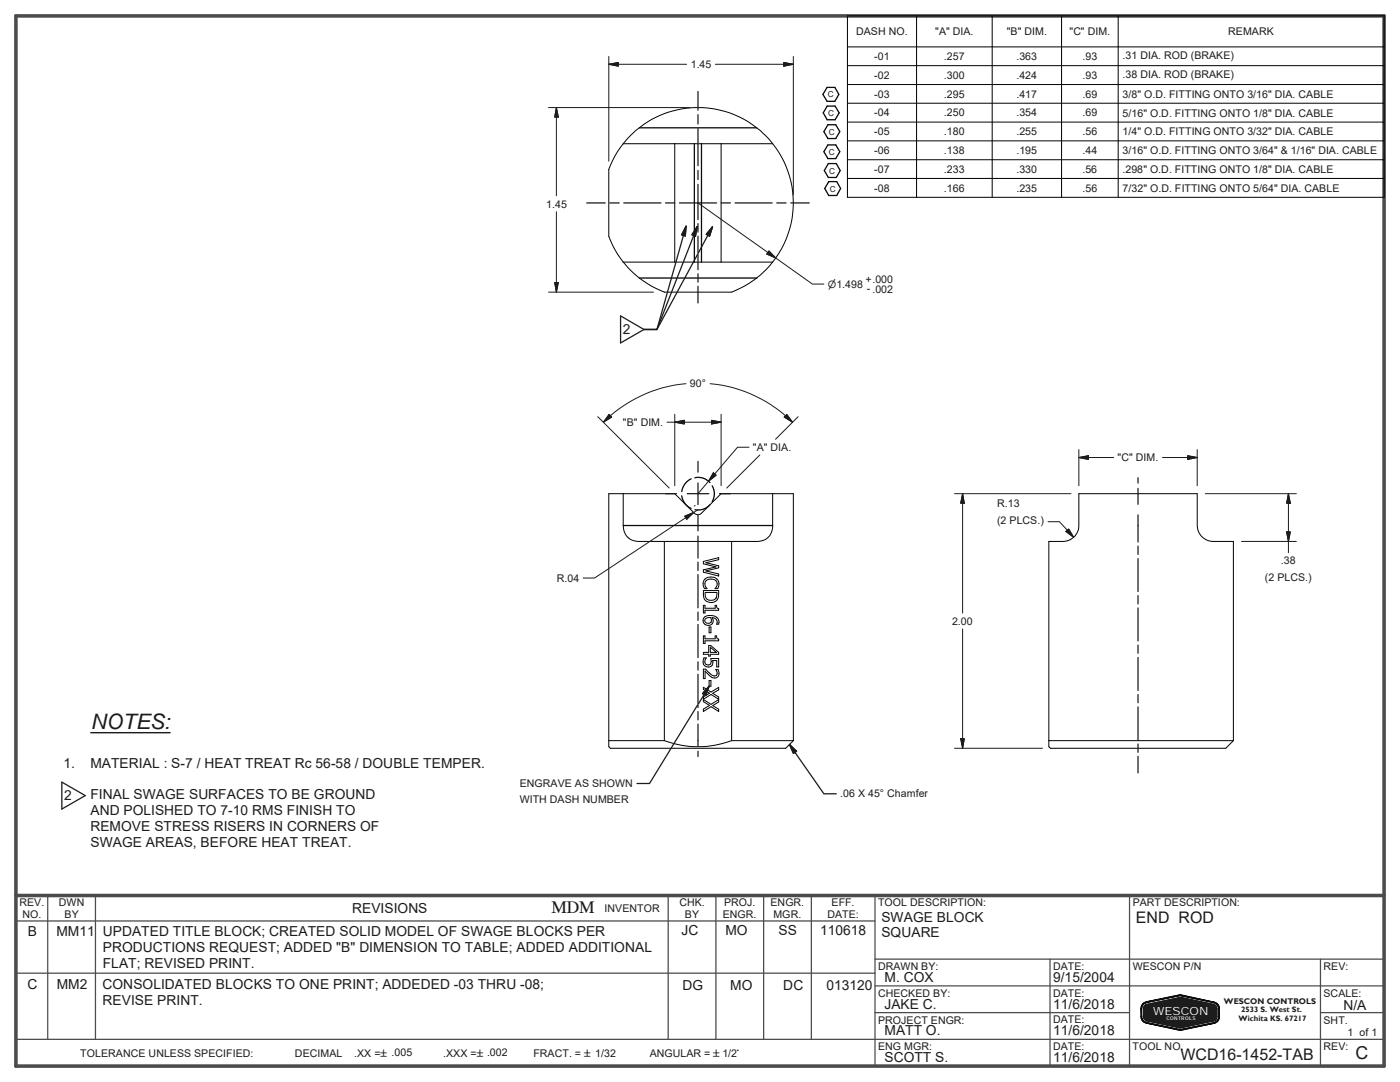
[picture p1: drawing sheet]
<svg xmlns="http://www.w3.org/2000/svg" width="279mm" height="216mm" viewBox="0 0 279 216" stroke-linecap="round" stroke-linejoin="round" font-family="sans-serif">
<g fill="none" stroke="#000" stroke-width=".2">
<path d="M169.1 3.2h107.1v36.2h-107.1zM169.1 9.4h107.1M169.1 13.1h107.1M169.1 16.9h107.1M182.9 3.2v36.2M198 3.2v36.2M211.9 3.2v36.2M223.2 3.2v36.2M124.4 28.7l-1.7 2.4-1.2 2.7v13.4l1.2 2.6 1.7 2.5M124.4 28.7a19 19 0 0 1 29.8 0M124.4 28.7h29.8M134.7 28.7v23.6"/>
<path d="M143.9 28.7v23.6M154.2 28.7a19 19 0 0 1 0 23.6M169.1 20.6h107.1M169.1 24.4h107.1M169.1 28.1h107.1M169.1 31.9h107.1M169.1 35.6h107.1M124.4 52.3l.1 .1a18.5 18.5 0 0 0 8.1 5.9h13.4a19.3 19.3 0 0 0 8.2-6M124.4 52.3h29.8M124.4 98.5h-2.9v49.3M124.4 98.5h10.3l3.9 3.9 .6 .3 .6-.1 4.1-4.1h10.3M124.4 98.5v6.4a2.98 2.98 0 0 0 3.2 3.1h5"/>
<path d="M154.2 98.5v6.4a2.94 2.94 0 0 1-3.2 3.1h-5M154.2 98.5h4.1v49.3M132.6 108h13.4M132.6 108v39.8M140.4 117.8h3v.7a1.53 1.53 0 0 1-1.5 1.7 1.53 1.53 0 0 1-1.5-1.7zM140.4 112l3-.7v.4l-2.5 .6 2.5 .6v.4l-2.5 .6 2.5 .6v.4l-3-.7v-.5l2.5-.6-2.5-.6zM140.7 118.2h2.4a1.23 1.23 0 0 1-1.2 1.6 1.23 1.23 0 0 1-1.2-1.6zM140.7 115.5a1.77 1.77 0 0 1 2.8 .7v.6l-.3 .7h-.5a1.11 1.11 0 0 0 .3-1.5 1.11 1.11 0 0 0-1.4-.4 1.05 1.05 0 0 0-.9 .7 1.05 1.05 0 0 0 .4 1.2h-.5a1.63 1.63 0 0 1 .1-2zM146 108v39.8M140.4 120.8h.3v.6h2v-.6h.3a.48 .48 0 0 0 .4 .6v.4h-2.7v.5h-.3zM140.4 126.9h.3v.6h2v-.6h.3a.48 .48 0 0 0 .4 .6v.4h-2.7v.5h-.3zM140.4 133.5h.4l1.2 1.2a.66 .66 0 0 0 1 0 .66 .66 0 0 0-.1-1l.4-.1a1.02 1.02 0 0 1-.1 1.5 1.02 1.02 0 0 1-1.4-.1l-1.1-1.1v1.5h-.3z"/>
<path d="M140.4 137.1l1.5 1 1.5-.9v.4l-1.2 .7 1.2 .8v.4l-1.5-.9-1.5 .9 1.5 1 1.5-.9v.5l-1.2 .7 1.2 .7v.5l-1.5-1-1.5 1v-.5l1.2-.7-1.2-.8v-.9l1.2-.8-1.2-.7zM140.5 131.3h.4a.77 .77 0 0 0-.2 .9 .77 .77 0 0 0 .9 .4 .97 .97 0 0 0 .3-1.2h1.5v1.7h-.4v-1.3h-.8a1.02 1.02 0 0 1-1 1.3 1.02 1.02 0 0 1-.8-1.4zM140.7 123.1a1.88 1.88 0 0 1 2.8 .9l-.1 .5h-.4a.93 .93 0 0 0-.9-1.3 .99 .99 0 0 1-.2 1.4 .99 .99 0 0 1-1.4-.2 .99 .99 0 0 1 .2-1.3zM140.7 123.5l.2-.1a.62 .62 0 0 1 1.1 .2 .62 .62 0 0 1-.8 .8 .52 .52 0 0 1-.5-.3 .52 .52 0 0 1 0-.6zM141.4 128.8h.5l1.5 1.4v.4h-1.6v.3h-.4v-.3h-1v-.4h1zM141.5 125.1h.4v1.2h-.4zM141.5 135.8h.4v1.1h-.4zM141.8 129.1l1.2 1.1h-1.2zM142.9 133.6h.1M121.5 147.8a1.65 1.65 0 0 0 .3 1.5h35l1.5-1.5M121.5 147.8h11.1M132.6 147.8a19.3 19.3 0 0 0 13.4 0"/>
<path d="M146 147.8h12.3M209.3 147.8a1.65 1.65 0 0 0 .3 1.5h35l1.5-1.5M209.3 147.8v-39.8h1.2a4.7 4.7 0 0 0 3.6-.7 3.1 3.1 0 0 0 1.2-2.4v-6.4h23.6v6.4a3.3 3.3 0 0 0 3.8 3.1h3.4v39.8M209.3 147.8h36.8"/>
</g>
<g fill="none" stroke="#000" stroke-width=".25">
<path d="M165.1 17.4h1.5l.8 1.4-.8 1.4h-1.5l-.9-1.4zM127.6 25.5h23.4M138.6 28.7v23.6M140 28.7v23.6M165.1 21.2h1.6l.8 1.3-.8 1.4h-1.6l-.8-1.4zM165.2 24.9h1.6l.8 1.4-.8 1.3h-1.6l-.8-1.3zM165.2 28.9h1.6l.8 1.4-.8 1.3h-1.6l-.8-1.3zM165.3 32.6h1.6l.8 1.4-.8 1.4h-1.6l-.8-1.4zM165.4 36.2h1.6l.8 1.4-.8 1.4h-1.6l-.8-1.4zM127.6 55.5h23.4M136.1 98.9a3.2 3.2 0 0 0 1.8 2.6M137.9 95.5a3.3 3.3 0 0 0-1.8 2.6"/>
<path d="M138.7 95.3a3.1 3.1 0 0 1 3 1M142.1 96.9a2.98 2.98 0 0 1 0 3.2M124.4 104.9h29.8M141.7 100.7a3.2 3.2 0 0 1-3 1M228.1 200.3l.7-.4 6.7-1.4 6.8 1.5a1.26 1.26 0 0 1 1 1.3v1.6a1.27 1.27 0 0 1-1 1.3l-6.8 1.4-6.7-1.5a1.26 1.26 0 0 1-1.1-1.3 2.87 2.87 0 0 1 .4-2.5zM228.2 200.4l.6-.4 6.7-1.4 6.8 1.5a1.26 1.26 0 0 1 .9 1.2v1.6a1.22 1.22 0 0 1-.9 1.2l-6.8 1.4-6.7-1.5a1.24 1.24 0 0 1-1-1.2l.1-1.9z"/>
</g>
<g fill="#1b1b1b" stroke="#1b1b1b" stroke-width=".2">
<path d="M228.6 200.6l.3-.2z"/>
<path d="M228.4 200.7l.5-.3z"/>
<path d="M228.4 200.7l.5-.3-.6 .5z"/>
<path d="M228.3 200.9l.6-.5-.6 .6z"/>
<path d="M228.3 201l.6-.6-.7 .9z"/>
<path d="M228.9 200.4l-.7 2.4v-1.5z"/>
<path d="M228.9 200.4v3.3l-.7-.9z"/>
<path d="M228.2 202.8l.7 .9z"/>
<path d="M228.3 203l.6 .7z"/>
<path d="M228.3 203.2l.6 .5z"/>
<path d="M228.4 203.3l.5 .4z"/>
<path d="M228.6 203.5l.3 .2z"/>
<path d="M228.9 200.4l6.6-1.4-6.6 4.7z"/>
<path d="M228.9 203.7l6.6-4.7v6.1z"/>
<path d="M235.5 199l6.7 1.4-6.7 4.7z"/>
<path d="M235.5 205.1l6.7-4.7v3.3z"/>
<path d="M242.2 200.4l.6 .9-.6 2.4z"/>
<path d="M242.8 201.3v1.6l-.6 .8z"/>
<path d="M242.8 202.9l-.6 .8z"/>
<path d="M242.8 203.1l-.6 .6z"/>
<path d="M242.2 203.7l.5-.5z"/>
<path d="M242.2 203.7l.5-.3z"/>
<path d="M242.2 203.7l.3-.2z"/>
<path d="M242.2 200.4l.6 .7v.2z"/>
<path d="M242.2 200.4l.6 .7z"/>
<path d="M242.2 200.4l.5 .5z"/>
<path d="M242.2 200.4l.5 .3z"/>
<path d="M242.2 200.4l.3 .2z"/>
<path d="M228.8 199.9l6.7-1.3-6.7 1.4z"/>
<path d="M228.5 200l.3-.1v.1z"/>
<path d="M228.5 200h.3l-.2 .1z"/>
<path d="M228.2 200.2l.3-.2 .1 .1z"/>
<path d="M228.2 200.2l.4-.1-.3 .2z"/>
<path d="M228.2 200.2l.1 .1-.3 .1z"/>
<path d="M228 200.4l.3-.1z"/>
<path d="M228 200.4h.1l-.2 .3z"/>
<path d="M227.9 200.7l.2-.3-.1 .3z"/>
<path d="M227.9 200.7h.1l-.2 .2z"/>
<path d="M228 200.7l-.2 .2z"/>
<path d="M227.8 200.9l.1 .1-.2 .3z"/>
<path d="M227.9 201l-.2 .3z"/>
<path d="M227.7 201.3h.1v1.5z"/>
<path d="M227.7 201.3l.1 1.5h-.1z"/>
<path d="M227.7 202.8l.2 .3z"/>
<path d="M227.7 202.8l.2 .3-.1 .1z"/>
<path d="M227.8 203.2l.1-.1 .1 .3z"/>
<path d="M227.8 203.2l.2 .2h-.1z"/>
<path d="M227.9 203.4h.1l.1 .2z"/>
<path d="M227.9 203.4l.2 .2-.1 .1z"/>
<path d="M228 203.7l.1-.1 .2 .2z"/>
<path d="M228 203.7l.3 .1z"/>
<path d="M228.2 203.9l.4 .1z"/>
<path d="M228.6 204h.2h-.3z"/>
<path d="M228.5 204h.3z"/>
<path d="M228.8 204l6.7 1.5z"/>
<path d="M228.8 204.1l6.7 1.4v.1z"/>
<path d="M235.5 205.5l6.8-1.3-6.8 1.4z"/>
<path d="M235.5 198.6l6.8 1.4z"/>
<path d="M235.5 198.5l6.8 1.5-6.8-1.4z"/>
<path d="M228.8 199.9l6.7-1.4v.1z"/>
<path d="M242.3 200h.3z"/>
<path d="M242.3 200.1l.3-.1-.1 .2z"/>
<path d="M242.6 200l.2 .2h-.3z"/>
<path d="M242.5 200.2h.3z"/>
<path d="M242.8 200.2l.3 .2z"/>
<path d="M242.8 200.3l.3 .1-.1 .1z"/>
<path d="M243 200.5l.1-.1 .1 .3z"/>
<path d="M243 200.5l.2 .2h-.1z"/>
<path d="M243.1 200.7h.1l.1 .3z"/>
<path d="M243.1 200.7l.2 .3h-.1z"/>
<path d="M243.2 201h.1v.3z"/>
<path d="M243.2 201l.1 .3z"/>
<path d="M243.2 201.3h.1v1.6z"/>
<path d="M243.2 201.3l.1 1.6h-.1z"/>
<path d="M243.2 202.9h.1l-.1 .3z"/>
<path d="M243.3 202.9v.3h-.1z"/>
<path d="M243.2 203.2h.1l-.2 .2z"/>
<path d="M243.3 203.2l-.1 .3-.1-.1z"/>
<path d="M243.1 203.4l.1 .1-.2 .1z"/>
<path d="M243 203.6l.2-.1-.1 .2z"/>
<path d="M243 203.6l.1 .1-.3 .1z"/>
<path d="M242.8 203.8l.3-.1z"/>
<path d="M242.5 204l.3-.1z"/>
<path d="M242.5 204l.3-.1-.2 .2z"/>
<path d="M242.3 204.1l.2-.1 .1 .1z"/>
<path d="M242.3 204.1h.3l-.3 .1z"/>
<path d="M235.5 205.5l6.8-1.4v.1z"/>
<path d="M142.4 94.3l.5 .5-1.5 1.2z"/>
<path d="M134.7 84.2l1.9-.3v.7z"/>
<path d="M142 83.9l1.9 .3-1.9 .4z"/>
<path d="M121.6 82.7l.5 .5-1.7 1z"/>
<path d="M157 82.7l1.2 1.5-1.7-1z"/>
<path d="M215.3 91.3l1.9-.4v.8z"/>
<path d="M237 90.9l1.9 .4-1.9 .4z"/>
<path d="M257.1 98.5l.4 1.9h-.7z"/>
<path d="M256.8 106.1h.7l-.4 1.9z"/>
<path d="M212.7 106l.6-.4 1 1.6z"/>
<path d="M110.7 56.4h.7l-.4 1.9z"/>
<path d="M111 21.5l.4 1.9h-.7z"/>
<path d="M121.5 12.8l1.9-.3v.7z"/>
<path d="M156.4 12.5l1.9 .3-1.9 .4z"/>
<path d="M153.5 50.1l1.3 1.4-1.8-.8z"/>
<path d="M136.7 103l1.8-.7-1.4 1.3z"/>
<path d="M192.1 98.5l.3 1.9h-.7z"/>
<path d="M191.7 147.4h.7l-.3 1.9z"/>
</g>
<path d="M3.2 3.2h273v209.5h-273zM3.2 178.7h273" fill="none" stroke="#4c4c4c" stroke-width=".71"/>
<path d="M235.5 199l6.7 1.4a.81 .81 0 0 1 .6 .9v1.6a.86 .86 0 0 1-.6 .8l-6.7 1.4-6.6-1.4a.93 .93 0 0 1-.7-.9" fill="none" stroke="#1b1b1b" stroke-width=".36"/>
<g fill="none" stroke="#1b1b1b" stroke-width=".25">
<path d="M139.3 18.3v3.7M139.3 22.9v1.8M139.3 25.7v7.4M139.3 34v1.8M139.3 36.8v7M117.1 40.5h3.7M121.7 40.5h1.9M124.5 40.5h7.4M132.8 40.5h1.9M135.6 40.5h7.4M136.9 45.1l-.1 2-.8-.2zM136.9 45.1l-5.8 20.6h-2.6"/>
<path d="M139.1 45.2l-8 20.5h-2.6M139.1 45.2l-.3 1.9-.7-.3zM139.2 50.8l-8.1 14.9h-2.6M139.3 44.6v1.7M139.3 47.1v6.7M139.3 54.6v1.7M139.3 57.1v3.4M142.2 45.3l-.6 1.8-.7-.3zM142.2 45.3l-2.8 5.1M143.9 40.5h1.9M146.7 40.5h7.4M155 40.5h1.9"/>
<path d="M157.8 40.5h3.7M123.8 63l4.7 2.7-4.7 2.7zM132.8 98.5h2.2M137.2 98.5h4.3M139.3 92.1v2.1M139.3 96.4v4.3M143.6 98.5h2.2M227.1 95.3v1.1M227.1 97.5v3.1M139.3 102.8v3.1M139.3 107v4.4M139.3 112.2v1.6"/>
<path d="M139.3 114.7v6.6M227.1 102.7v5.5M227.1 109v1.6M227.1 111.5v6.5M227.1 118.9v1.6M139.3 122.1v1.7M139.3 124.6v6.6M139.3 132.1v1.6M139.3 134.5v6.7M141.5 136.9l-.7 1.9-.6-.4zM141.5 136.9l-2.1 3.5M227.1 121.3v6.6"/>
<path d="M227.1 128.7v1.6M227.1 131.2v6.6M227.1 138.6v1.6M12.3 156.1l4.7 2.7-4.7 2.6zM139.2 140.7l-9.6 15.6h-2.5M139.3 142v1.6M139.3 144.5v4.3M139.3 149.9v1.1M157.6 148.5l1.4 1.4-.7 .4zM157.6 148.5l6.8 9.9h2.5M227.1 141.1v6.6M227.1 148.5v1.6"/>
<path d="M227.1 150.9v3.3M235.5 199l-6.6 1.4a.82 .82 0 0 0-.7 .9v1.5"/>
</g>
<g fill="none" stroke="#4c4c4c" stroke-width=".25">
<path d="M9.5 178.7v28.7M19 178.7v28.7M133.3 178.7v28.7M142.9 178.7v28.7M152.4 178.7v28.7M161.9 178.7v28.7M174.6 178.7v34M225.4 178.7v34M3.3 194.2h171.4M3.3 183.8h171.3M174.6 196.7h101.6M174.6 191.4h101.6"/>
<path d="M209.5 191.4v21.3M263.5 191.4v21.3M3.3 207.4h272.9M174.6 202.1h50.8M263.5 202.1h12.7"/>
</g>
<g fill="#1b1b1b" stroke="#1b1b1b" stroke-width=".25">
<path d="M142.2 45.3l-.6 1.8-.7-.3z"/>
<path d="M139.1 45.2l-.3 1.9-.7-.3z"/>
<path d="M136.9 45.1l-.1 2-.8-.2z"/>
<path d="M141.5 136.9l-.7 1.9-.6-.4z"/>
<path d="M157.6 148.5l1.4 1.4-.7 .4z"/>
</g>
<path d="M18.1 146.2h15.9" fill="none" stroke="#1b1b1b" stroke-width=".28"/>
<g fill="none" stroke="#1b1b1b" stroke-width=".2">
<path d="M121.5 12.8l1.9-.3v.7zM121.5 11.3v20.9M137 12.8h-15.5M142.8 12.8h15.5M156.4 12.5l1.9 .3-1.9 .4zM158.3 11.3v27.6M109.5 21.5h28.2M111 21.5v17.6M111 21.5l.4 1.9h-.7zM109.5 58.3h20.9M110.7 56.4h.7l-.4 1.9zM111 42.2v16.1"/>
<path d="M139.3 40.5l22.8 16.2h2.3M153.5 50.1l1.3 1.4-1.8-.8zM136.9 76.6a26.8 26.8 0 0 0-16.5 7.6M141.7 76.6a26.7 26.7 0 0 1 16.5 7.6M119.3 83.1l14.3 14.3M121.6 82.7l.5 .5-1.7 1zM133.1 84.2h10.8M134.7 84.2l1.9-.3v.7zM134.7 82.7v14.2M142 83.9l1.9 .3-1.9 .4zM142.4 94.3l.5 .5-1.5 1.2zM143.9 82.7v14.2"/>
<path d="M149.5 89.2h-2.3l-7.9 9.3M151.6 90.8l-6.6 6.6M157 82.7l1.2 1.5-1.7-1zM159.3 83.1l-4.5 4.6M190.5 98.5h23.2M192.1 98.5v23.8M192.1 98.5l.3 1.9h-.7zM215.3 91.3l1.9-.4v.8zM215.3 91.3h7M215.3 89.7v7.2M232 91.3h6.9M237 90.9l1.9 .4-1.9 .4z"/>
<path d="M238.9 89.7v7.2M240.5 98.5h18.2M257.1 98.5v11.8M257.1 98.5l.4 1.9h-.7zM136.7 103l1.8-.7-1.4 1.3zM138.7 100.8l-.1 .2M139.3 101.7l-20.6 13.6h-2.3M209.1 104.1h2.3l2.9 3.1M212.7 106l.6-.4 1 1.6zM247.8 108h10.9M256.8 106.1h.7l-.4 1.9zM192.1 125.5v23.8"/>
<path d="M190.5 149.3h17.5M191.7 147.4h.7l-.3 1.9z"/>
</g>
<text font-size="4.3" fill="#1b1b1b" x="18.1" y="145.5">NOTES:</text>
<g font-size="3.5" fill="#1b1b1b">
<text x="110.1" y="182.2">MDM</text>
<text x="270.5" y="211.4">C</text>
</g>
<g font-size="3.2" fill="#1b1b1b">
<text x="226.7" y="184.2">END ROD</text>
<text x="235.6" y="211.6">WCD16-1452-TAB</text>
</g>
<g font-size="2.8" fill="#1b1b1b">
<text x="124.3" y="66.7">2</text>
<text x="12.7" y="153.2">1.</text>
<text x="18" y="153.2">MATERIAL : S-7 / HEAT TREAT Rc 56-58 / DOUBLE TEMPER.</text>
<text x="12.8" y="159.7">2</text>
<text x="18" y="159.5">FINAL SWAGE SURFACES TO BE GROUND</text>
<text x="18" y="165.9">REMOVE STRESS RISERS IN CORNERS OF</text>
<text x="18" y="162.7">AND POLISHED TO 7-10 RMS FINISH TO</text>
<text x="18" y="169">SWAGE AREAS, BEFORE HEAT TREAT.</text>
<text x="70.3" y="182.2">REVISIONS</text>
<text x="175.9" y="183.9">SWAGE BLOCK</text>
<text x="5.6" y="186.8">B</text>
<text x="11.3" y="186.8">MM11</text>
<text x="20.5" y="186.8">UPDATED TITLE BLOCK; CREATED SOLID MODEL OF SWAGE BLOCKS PER</text>
<text x="20.5" y="189.9">PRODUCTIONS REQUEST; ADDED &quot;B&quot; DIMENSION TO TABLE; ADDED ADDITIONAL</text>
<text x="136" y="186.6">JC</text>
<text x="144.8" y="186.6">MO</text>
<text x="155.4" y="186.6">SS</text>
<text x="163.7" y="186.6">110618</text>
<text x="175.9" y="187">SQUARE</text>
<text x="5.5" y="197.3">C</text>
<text x="11.3" y="197.3">MM2</text>
<text x="20.5" y="197.4">CONSOLIDATED BLOCKS TO ONE PRINT; ADDEDED -03 THRU -08;</text>
<text x="20.5" y="193.1">FLAT; REVISED PRINT.</text>
<text x="136.2" y="197.5">DG</text>
<text x="145.7" y="197.5">MO</text>
<text x="156.3" y="197.5">DC</text>
<text x="164.9" y="197.5">013120</text>
<text x="176.5" y="195.9">M. COX</text>
<text x="210.2" y="195.9">9/15/2004</text>
<text x="20.5" y="200.6">REVISE PRINT.</text>
<text x="176.5" y="201.3">JAKE C.</text>
<text x="210.2" y="201.3">11/6/2018</text>
<text x="268.1" y="201.5">N/A</text>
<text x="176.5" y="206.6">MATT O.</text>
<text x="210.2" y="206.6">11/6/2018</text>
<text x="176.5" y="211.9">SCOTT S.</text>
<text x="210.2" y="211.9">11/6/2018</text>
</g>
<text font-size="2.3" fill="#fff" x="230.1" y="202.5">WESCON</text>
<g font-size="2.1" fill="#1b1b1b">
<text x="170.9" y="7">DASH NO.</text>
<text x="174.5" y="12">-01</text>
<text x="186.6" y="7">&quot;A&quot; DIA.</text>
<text x="188.4" y="12">.257</text>
<text x="200.9" y="7">&quot;B&quot; DIM.</text>
<text x="202.8" y="12">.363</text>
<text x="213.4" y="7">&quot;C&quot; DIM.</text>
<text x="216" y="12">.93</text>
<text x="224" y="11.8">.31 DIA. ROD (BRAKE)</text>
<text x="245.1" y="7">REMARK</text>
<text x="137.8" y="13.6">1.45</text>
<text x="174.5" y="15.7">-02</text>
<text x="188.4" y="15.7">.300</text>
<text x="202.8" y="15.7">.424</text>
<text x="216" y="15.7">.93</text>
<text x="224" y="15.5">.38 DIA. ROD (BRAKE)</text>
<text x="174.5" y="19.5">-03</text>
<text x="174.5" y="23.2">-04</text>
<text x="188.4" y="19.5">.295</text>
<text x="188.4" y="23.2">.250</text>
<text x="202.8" y="19.5">.417</text>
<text x="202.8" y="23.2">.354</text>
<text x="216" y="19.5">.69</text>
<text x="216" y="23.2">.69</text>
<text x="224" y="19.5">3/8&quot; O.D. FITTING ONTO 3/16&quot; DIA. CABLE</text>
<text x="224" y="23.3">5/16&quot; O.D. FITTING ONTO 1/8&quot; DIA. CABLE</text>
<text x="174.5" y="27">-05</text>
<text x="188.4" y="27">.180</text>
<text x="202.8" y="27">.255</text>
<text x="216" y="27">.56</text>
<text x="224" y="27">1/4&quot; O.D. FITTING ONTO 3/32&quot; DIA. CABLE</text>
<text x="174.5" y="30.8">-06</text>
<text x="174.5" y="34.5">-07</text>
<text x="188.4" y="30.8">.138</text>
<text x="188.4" y="34.5">.233</text>
<text x="202.8" y="34.5">.330</text>
<text x="202.8" y="30.8">.195</text>
<text x="216" y="34.5">.56</text>
<text x="216" y="30.8">.44</text>
<text x="224" y="34.5">.298&quot; O.D. FITTING ONTO 1/8&quot; DIA. CABLE</text>
<text x="224" y="30.8">3/16&quot; O.D. FITTING ONTO 3/64&quot; &amp; 1/16&quot; DIA. CABLE</text>
<text x="109" y="41.4">1.45</text>
<text x="174.5" y="38.2">-08</text>
<text x="188.4" y="38.2">.166</text>
<text x="202.8" y="38.2">.235</text>
<text x="216" y="38.2">.56</text>
<text x="224" y="38.3">7/32&quot; O.D. FITTING ONTO 5/64&quot; DIA. CABLE</text>
<text x="172.7" y="56.4">+.000</text>
<text x="173" y="58.3">- .002</text>
<text x="137.7" y="77.2">90°</text>
<text x="124.3" y="85">&quot;B&quot; DIM.</text>
<text x="150.3" y="90">&quot;A&quot; DIA.</text>
<text x="223" y="92.1">&quot;C&quot; DIM.</text>
<text x="199" y="101.3">R.13</text>
<text x="199" y="104.6">(2 PLCS.)</text>
<text x="255.6" y="112.6">.38</text>
<text x="111.1" y="116.1">R.04</text>
<text x="252.5" y="116">(2 PLCS.)</text>
<text x="190" y="124.7">2.00</text>
<text x="103.7" y="157.1">ENGRAVE AS SHOWN</text>
<text x="103.7" y="160.3">WITH DASH NUMBER</text>
<text x="167.7" y="159.1">.06 X 45° Chamfer</text>
<text x="3.9" y="180.8">REV.</text>
<text x="4.5" y="183.2">NO.</text>
<text x="11.8" y="180.8">DWN</text>
<text x="12.9" y="183.2">BY</text>
<text x="120.6" y="182">INVENTOR</text>
<text x="135.6" y="180.8">CHK.</text>
<text x="136.7" y="183.2">BY</text>
<text x="144.3" y="183.2">ENGR.</text>
<text x="144.5" y="180.8">PROJ.</text>
<text x="153.8" y="180.8">ENGR.</text>
<text x="154.4" y="183.2">MGR.</text>
<text x="165.1" y="183.2">DATE:</text>
<text x="166" y="180.8">EFF.</text>
<text x="175.3" y="180.9">TOOL DESCRIPTION:</text>
<text x="226.1" y="180.9">PART DESCRIPTION:</text>
<text x="175.2" y="193.5">DRAWN BY:</text>
<text x="210.2" y="193.5">DATE:</text>
<text x="226.1" y="193.6">WESCON P/N</text>
<text x="264.1" y="193.5">REV:</text>
<text x="175.2" y="198.9">CHECKED BY:</text>
<text x="210.2" y="198.9">DATE:</text>
<text x="264.2" y="198.9">SCALE:</text>
<text x="175.2" y="204.2">PROJECT ENGR:</text>
<text x="175.2" y="209.6">ENG MGR:</text>
<text x="210.2" y="209.6">DATE:</text>
<text x="210.2" y="204.2">DATE:</text>
<text x="226" y="209.6">TOOL NO.</text>
<text x="264.2" y="209.6">REV:</text>
<text x="264.2" y="204.2">SHT.</text>
<text x="268.9" y="206.7">1 of 1</text>
<text x="16" y="210.8">TOLERANCE UNLESS SPECIFIED:</text>
<text x="58.9" y="210.8">DECIMAL</text>
<text x="70.7" y="210.8">.XX =±.005</text>
<text x="88.4" y="210.8">.XXX =±.002</text>
<text x="106.5" y="210.8">FRACT. = ± 1/32</text>
<text x="129.7" y="210.8">ANGULAR = ±1/2°</text>
</g>
<text font-size="2" fill="#1b1b1b" x="165.2" y="57.5">⌀1.498</text>
<g font-size="1.6" fill="#1b1b1b">
<text x="165.2" y="19.4">C</text>
<text x="165.3" y="23.1">C</text>
<text x="165.4" y="26.9">C</text>
<text x="165.4" y="30.9">C</text>
<text x="165.5" y="34.6">C</text>
<text x="165.6" y="38.2">C</text>
<text x="244.3" y="200.3">WESCON CONTROLS</text>
<text x="247.2" y="203.7">Wichita KS. 67217</text>
<text x="247.7" y="202">2533 S. West St.</text>
</g>
<text font-size="1" fill="#fff" x="232.8" y="203.6">CONTROLS</text>
</svg>
